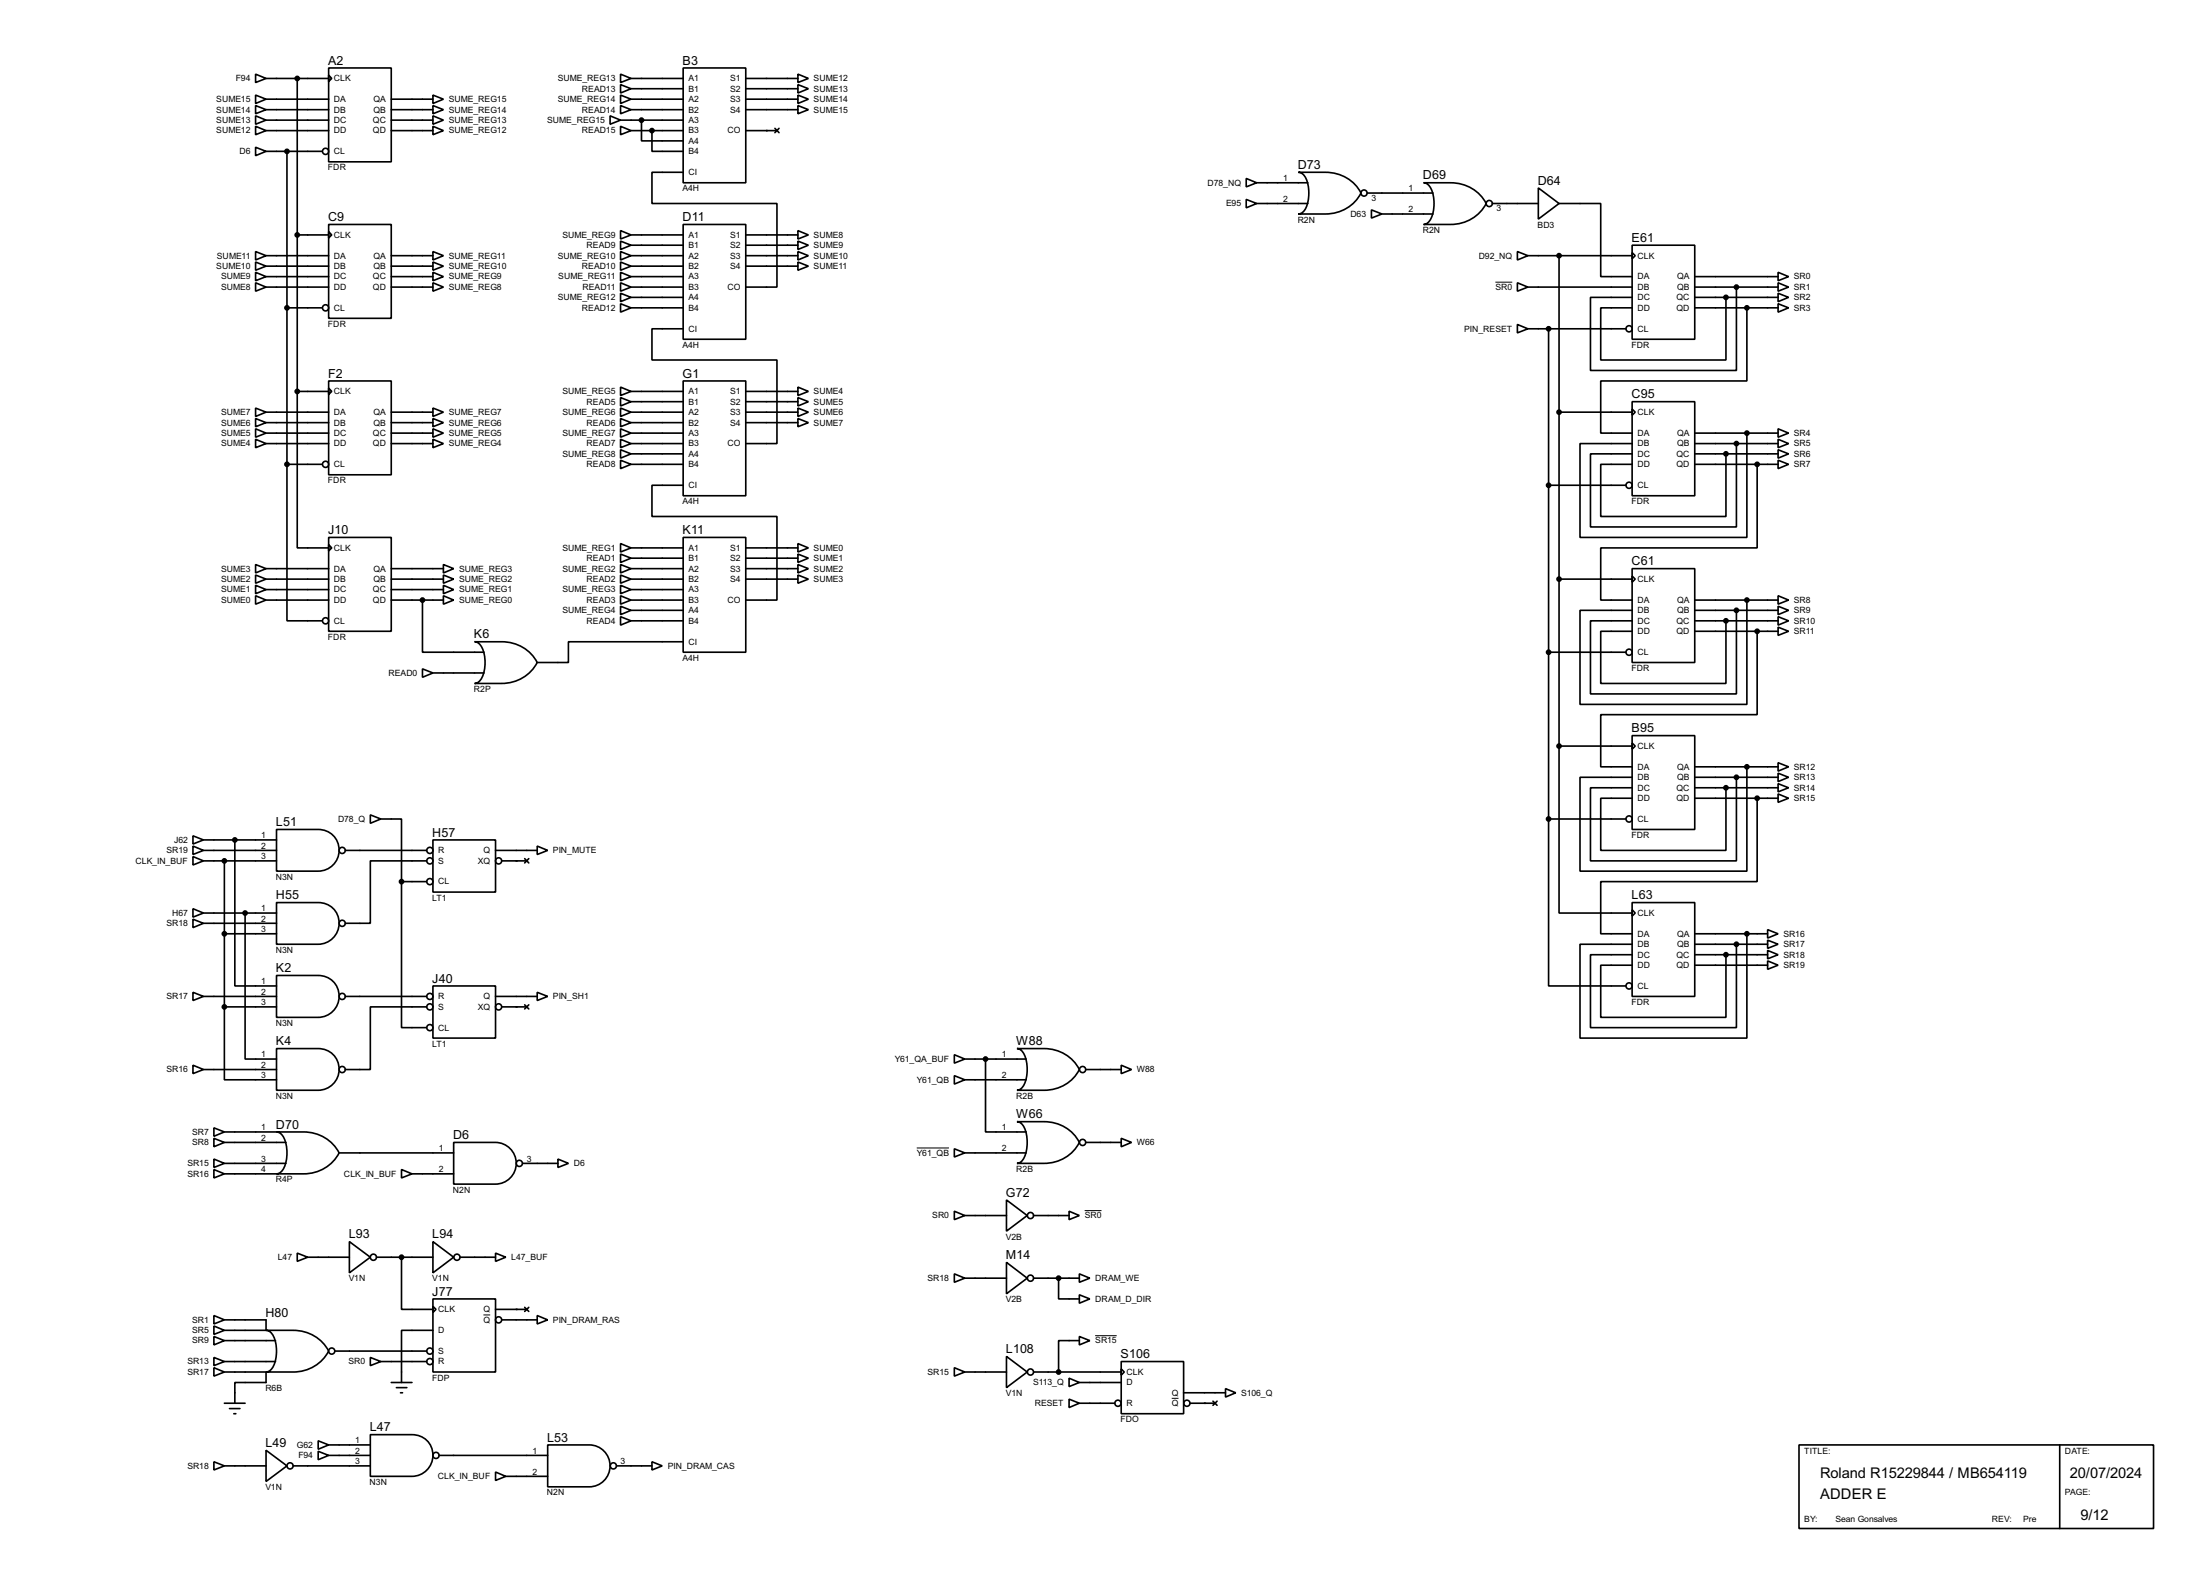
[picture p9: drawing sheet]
<svg xmlns="http://www.w3.org/2000/svg" width="536mm" height="383mm" viewBox="0 0 536 383" stroke-linecap="round" stroke-linejoin="round" font-family="sans-serif">
<g fill="none" stroke="#000" stroke-width=".4">
<path d="M62.3 18.1l2.5 1-2.5 1zM64.8 19.1h15.3M72.4 19.1v76.2M80.1 16.6h15.2v22.8h-15.2zM80.1 18.3l.7 .8-.7 .8zM151.2 18.1l2.5 1-2.5 1zM153.7 19.1h12.7M166.4 16.6h15.3v27.9h-15.3zM181.7 19.1h12.7M194.4 18.1l2.5 1-2.5 1zM62.3 23.2l2.5 1-2.5 1zM62.3 25.7l2.5 1-2.5 1z"/>
<path d="M62.3 28.2l2.5 1.1-2.5 1zM62.3 30.8l2.5 1-2.5 1zM62.3 35.9l2.5 1-2.5 1zM64.8 24.2h15.3M64.8 26.7h15.3M64.8 29.3h15.3M64.8 31.8h15.3M64.8 36.9h13.7M69.9 36.9v76.2M95.3 24.2h10.2M95.3 26.7h10.2M95.3 29.3h10.2"/>
<path d="M95.3 31.8h10.2M105.5 23.2l2.5 1-2.5 1zM105.5 25.7l2.5 1-2.5 1zM105.5 28.2l2.5 1.1-2.5 1zM105.5 30.8l2.5 1-2.5 1zM148.6 28.2l2.6 1.1-2.6 1zM151.2 30.8l2.5 1-2.5 1zM151.2 25.7l2.5 1-2.5 1zM151.2 20.6l2.5 1-2.5 1.1zM151.2 23.2l2.5 1-2.5 1zM151.2 29.3h15.2M153.7 24.2h12.7"/>
<path d="M153.7 26.7h12.7M153.7 31.8h12.7M153.7 21.6h12.7M156.3 29.3v5h10.1M158.8 31.8v5.1h7.6M181.7 24.2h12.7M181.7 26.7h12.7M181.7 31.8h7.6M181.7 21.6h12.7M188.8 31.3l1 1M189.8 31.3l-1 1M194.4 20.6l2.5 1-2.5 1.1z"/>
<path d="M194.4 23.2l2.5 1-2.5 1zM194.4 25.7l2.5 1-2.5 1zM72.4 57.2h7.7M80.1 54.7h15.2v22.8h-15.2zM80.1 56.4l.7 .8-.7 .8zM151.2 58.7l2.5 1-2.5 1.1zM151.2 56.2l2.5 1-2.5 1zM153.7 57.2h12.7M153.7 59.7h12.7M166.4 54.7h15.3v27.9h-15.3zM166.4 42h-7.6v7.6h30.5v20.3h-7.6M181.7 57.2h12.7"/>
<path d="M181.7 59.7h12.7M194.4 56.2l2.5 1-2.5 1zM194.4 58.7l2.5 1-2.5 1.1zM303.6 43.5l2.5 1-2.5 1zM303.6 48.6l2.5 1-2.5 1zM306.1 49.6h12.5M306.1 44.5h12.5M316.3 42h6.6a9.5 9.5 0 0 1 8.6 5 9.5 9.5 0 0 1-8.6 5.1h-6.6a3.2 3.2 0 0 0 2.3-3.1 7.7 7.7 0 0 0-1.3-6.6zM333 47h16.1M334.1 51.1l2.5 1-2.5 1zM336.6 52.1h12.5M346.8 44.5h6.6a9.6 9.6 0 0 1 8.6 5.1 9.6 9.6 0 0 1-8.6 5.1h-6.6a3.2 3.2 0 0 0 2.3-3.2 7.6 7.6 0 0 0-1.3-6.6z"/>
<path d="M363.5 49.6h11.2M374.7 45.8l5.1 3.8-5.1 3.8zM379.8 49.6h10.1v17.8h7.7M397.6 59.7h15.2v22.9h-15.2zM62.3 61.3l2.5 1-2.5 1zM62.3 63.8l2.5 1-2.5 1zM62.3 66.3l2.5 1.1-2.5 1zM62.3 68.9l2.5 1-2.5 1zM64.8 62.3h15.3M64.8 64.8h15.3M64.8 67.4h15.3M64.8 69.9h15.3"/>
<path d="M69.9 75h8.6M95.3 62.3h10.2M95.3 64.8h10.2M95.3 67.4h10.2M95.3 69.9h10.2M105.5 61.3l2.5 1-2.5 1zM105.5 63.8l2.5 1-2.5 1zM105.5 66.3l2.5 1.1-2.5 1zM105.5 68.9l2.5 1-2.5 1zM151.2 74l2.5 1-2.5 1zM151.2 68.9l2.5 1-2.5 1zM151.2 63.8l2.5 1-2.5 1z"/>
<path d="M151.2 71.4l2.5 1-2.5 1.1zM151.2 66.3l2.5 1.1-2.5 1zM151.2 61.3l2.5 1-2.5 1zM153.7 75h12.7M153.7 62.3h12.7M153.7 64.8h12.7M153.7 67.4h12.7M153.7 69.9h12.7M153.7 72.4h12.7M181.7 62.3h12.7M181.7 64.8h12.7M194.4 61.3l2.5 1-2.5 1z"/>
<path d="M194.4 63.8l2.5 1-2.5 1zM369.6 79l2.6 1.1-2.6 1zM369.6 61.3l2.6 1-2.6 1zM369.6 68.9l2.6 1-2.6 1zM372.2 62.3h25.4M372.2 69.9h25.4M379.8 62.3v119.4M397.6 61.5l.7 .8-.7 .7zM412.8 75h20.3M412.8 67.4h20.3M412.8 69.9h20.3M412.8 72.4h20.3"/>
<path d="M420.4 72.4v15.3h-30.5v-12.7h7.7M423 69.9v20.3h-35.6v-17.8h10.2M425.5 75v17.8h-35.6v12.7h7.7M433.1 66.3l2.6 1.1-2.6 1zM433.1 68.9l2.6 1-2.6 1zM433.1 71.4l2.6 1-2.6 1.1zM433.1 74l2.6 1-2.6 1zM62.3 99.4l2.5 1-2.5 1zM72.4 95.3v38.1h7.7M72.4 95.3h7.7M80.1 92.8h15.2v22.8h-15.2zM80.1 94.5l.7 .8-.7 .8z"/>
<path d="M105.5 99.4l2.5 1-2.5 1zM151.2 96.8l2.5 1-2.5 1.1zM151.2 94.3l2.5 1-2.5 1zM151.2 99.4l2.5 1-2.5 1zM153.7 95.3h12.7M153.7 97.8h12.7M166.4 92.8h15.3v27.9h-15.3zM166.4 80.1h-7.6v7.6h30.5v20.3h-7.6M181.7 95.3h12.7M181.7 97.8h12.7M194.4 94.3l2.5 1-2.5 1zM194.4 96.8l2.5 1-2.5 1.1z"/>
<path d="M194.4 99.4l2.5 1-2.5 1zM372.2 80.1h23.8M377.2 80.1v119.3M397.6 97.8h15.2v22.9h-15.2zM397.6 99.6l.7 .8-.7 .7zM62.3 101.9l2.5 1-2.5 1zM62.3 104.4l2.5 1.1-2.5 1zM62.3 107l2.5 1-2.5 1zM64.8 100.4h15.3M64.8 102.9h15.3M64.8 105.5h15.3M64.8 108h15.3"/>
<path d="M69.9 113.1v38.1h8.6M69.9 113.1h8.6M95.3 100.4h10.2M95.3 102.9h10.2M95.3 105.5h10.2M95.3 108h10.2M105.5 101.9l2.5 1-2.5 1zM105.5 104.4l2.5 1.1-2.5 1zM105.5 107l2.5 1-2.5 1zM151.2 112.1l2.5 1-2.5 1zM151.2 107l2.5 1-2.5 1zM151.2 101.9l2.5 1-2.5 1z"/>
<path d="M151.2 104.4l2.5 1.1-2.5 1zM151.2 109.5l2.5 1-2.5 1.1zM153.7 100.4h12.7M153.7 102.9h12.7M153.7 105.5h12.7M153.7 108h12.7M153.7 113.1h12.7M153.7 110.5h12.7M166.4 118.2h-7.6v7.6h30.5v20.3h-7.6M181.7 100.4h12.7M181.7 102.9h12.7M194.4 101.9l2.5 1-2.5 1z"/>
<path d="M377.2 118.2h18.8M379.8 100.4h17.8M412.8 105.5h20.3M412.8 108h20.3M412.8 113.1h20.3M412.8 110.5h20.3M420.4 110.5v15.3h-30.5v-12.7h7.7M423 108v20.3h-35.6v-17.8h10.2M425.5 105.5v25.4h-40.6v-22.9h12.7M428 113.1v20.3h-38.1v12.7h7.7M433.1 109.5l2.6 1-2.6 1.1zM433.1 107l2.6 1-2.6 1z"/>
<path d="M433.1 104.4l2.6 1.1-2.6 1zM433.1 112.1l2.6 1-2.6 1zM62.3 137.5l2.5 1-2.5 1zM64.8 138.5h15.3M80.1 130.9h15.2v22.8h-15.2zM80.1 132.6l.7 .8-.7 .8zM95.3 138.5h12.7M108 137.5l2.5 1-2.5 1zM151.2 134.9l2.5 1-2.5 1.1zM151.2 132.4l2.5 1-2.5 1zM151.2 137.5l2.5 1-2.5 1zM153.7 138.5h12.7"/>
<path d="M153.7 135.9h12.7M153.7 133.4h12.7M166.4 130.9h15.3v27.9h-15.3zM181.7 138.5h12.7M181.7 135.9h12.7M181.7 133.4h12.7M194.4 132.4l2.5 1-2.5 1zM194.4 134.9l2.5 1-2.5 1.1zM194.4 137.5l2.5 1-2.5 1zM397.6 138.5h15.2v22.8h-15.2zM62.3 140l2.5 1-2.5 1zM62.3 142.5l2.5 1.1-2.5 1z"/>
<path d="M62.3 145.1l2.5 1-2.5 1zM64.8 141h15.3M64.8 143.6h15.3M64.8 146.1h15.3M95.3 141h12.7M95.3 143.6h12.7M95.3 146.1h12.7M102.9 146.1v12.7h15M108 140l2.5 1-2.5 1zM108 142.5l2.5 1.1-2.5 1zM108 145.1l2.5 1-2.5 1zM115.6 156.3h6.6a9.6 9.6 0 0 1 8.7 5 9.6 9.6 0 0 1-8.7 5.1h-6.6a3.2 3.2 0 0 0 2.4-3.1 7.6 7.6 0 0 0-1.4-6.6z"/>
<path d="M151.2 150.2l2.5 1-2.5 1zM151.2 145.1l2.5 1-2.5 1zM151.2 140l2.5 1-2.5 1zM151.2 142.5l2.5 1.1-2.5 1zM151.2 147.6l2.5 1-2.5 1.1zM153.7 141h12.7M153.7 143.6h12.7M153.7 146.1h12.7M153.7 151.2h12.7M153.7 148.6h12.7M166.4 156.3h-27.9v5h-7.6M181.7 141h12.7"/>
<path d="M194.4 140l2.5 1-2.5 1zM377.2 158.8h18.8M379.8 141h17.8M397.6 140.3l.7 .7-.7 .8zM412.8 146.1h20.3M412.8 151.2h20.3M412.8 148.6h20.3M412.8 153.7h20.3M420.4 151.2v15.2h-30.5v-12.7h7.7M423 148.6v20.4h-35.6v-17.8h10.2M425.5 146.1v25.4h-40.6v-22.9h12.7M428 153.7v20.3h-38.1v12.7h7.7"/>
<path d="M433.1 145.1l2.6 1-2.6 1zM433.1 147.6l2.6 1-2.6 1.1zM433.1 150.2l2.6 1-2.6 1zM433.1 152.7l2.6 1-2.6 1zM102.9 162.9l2.6 1-2.6 1zM105.5 163.9h12.4M397.6 179.1h15.2v22.9h-15.2zM90.2 198.4l2.6 1-2.6 1.1zM92.8 199.4h5v15.3M377.2 199.4v40.7h18.8M377.2 199.4h18.8M379.8 181.7v40.6h17.8"/>
<path d="M379.8 181.7h17.8M397.6 180.9l.7 .8-.7 .7zM412.8 191.8h20.3M412.8 189.3h20.3M412.8 186.7h20.3M412.8 194.4h20.3M420.4 191.8v15.3h-30.5v-12.7h7.7M423 189.3v20.3h-35.6v-17.8h10.2M425.5 186.7v25.4h-40.6v-22.8h12.7M428 194.4v20.3h-38.1v12.7h7.7M433.1 185.7l2.6 1-2.6 1.1zM433.1 188.3l2.6 1-2.6 1z"/>
<path d="M433.1 190.8l2.6 1-2.6 1zM433.1 193.3l2.6 1.1-2.6 1zM47 206l2.6 1.1-2.6 1zM47 203.5l2.6 1-2.6 1zM47 208.6l2.6 1-2.6 1zM49.6 207.1h17.8M49.6 204.5h17.8M49.6 209.6h17.8M54.7 209.6v35.6M57.2 204.5v35.6h10.2M67.4 219.8h10.1a5.1 5.1 0 0 1 5.1 5 5.1 5.1 0 0 1-5.1 5.1h-10.1zM67.4 202h10.1a5.1 5.1 0 0 1 5.1 5 5.1 5.1 0 0 1-5.1 5.1h-10.1z"/>
<path d="M84.1 207.1h19.8M97.8 214.7v35.5h6.1M97.8 214.7h6.1M103.9 209.6h-13.7v15.2h-6.1M105.5 204.5h15.2v12.7h-15.2zM120.7 207.1h10.2M122.2 209.6h6.1M127.8 209.1l1 1M128.8 209.1l-1 1M130.9 206l2.5 1.1-2.5 1zM397.6 219.8h15.2v22.8h-15.2zM47 223.8l2.6 1-2.6 1.1z"/>
<path d="M47 221.3l2.6 1-2.6 1zM49.6 224.8h17.8M49.6 222.3h17.8M54.7 227.4h12.7M59.7 222.3v35.6h7.7M67.4 237.5h10.1a5.1 5.1 0 0 1 5.1 5.1 5.1 5.1 0 0 1-5.1 5.1h-10.1zM397.6 221.5l.7 .8-.7 .8zM412.8 227.4h17.8M412.8 235h17.8M412.8 232.5h17.8M412.8 229.9h17.8M420.4 232.5v15.2h-30.5v-12.7h7.7"/>
<path d="M423 229.9v20.3h-35.6v-17.7h10.2M425.5 227.4v25.4h-40.6v-22.9h12.7M430.6 234l2.5 1-2.5 1zM430.6 226.4l2.5 1-2.5 1zM430.6 228.9l2.5 1-2.5 1zM430.6 231.4l2.5 1.1-2.5 1zM47 241.6l2.6 1-2.6 1zM47 259.4l2.6 1-2.6 1zM49.6 242.6h17.8M54.7 245.2v17.7h12.7M54.7 245.2h12.7M67.4 255.3h10.1a5.1 5.1 0 0 1 5.1 5.1 5.1 5.1 0 0 1-5.1 5.1h-10.1z"/>
<path d="M84.1 242.6h19.8M103.9 245.2h-13.7v15.2h-6.1M105.5 240.1h15.2v12.7h-15.2zM120.7 242.6h10.2M122.2 245.2h6.1M127.8 244.7l1 1M128.8 244.7l-1 1M130.9 241.6l2.5 1-2.5 1zM232.5 256.8l2.5 1.1-2.5 1zM235 257.9h15M240.1 257.9v17.7h9.9M247.7 255.3h6.6a9.5 9.5 0 0 1 8.6 5.1 9.4 9.4 0 0 1-8.6 5.1h-6.6a3.2 3.2 0 0 0 2.3-3.2 7.9 7.9 0 0 0-1.3-6.6z"/>
<path d="M273.1 259.4l2.5 1-2.5 1zM49.6 260.4h17.8M52.1 277.2l2.6 1-2.6 1zM52.1 274.6l2.6 1-2.6 1.1zM54.7 278.2h15M54.7 275.6h12.7M67.4 275.6h6.6a9.6 9.6 0 0 1 8.6 5.1 9.6 9.6 0 0 1-8.6 5.1h-6.6a3.2 3.2 0 0 0 2.3-3.1 7.7 7.7 0 0 0-1.3-6.7zM110.5 278.2h10.2a5.1 5.1 0 0 1 5.1 5 5.1 5.1 0 0 1-5.1 5.1h-10.2zM232.5 261.9l2.5 1-2.5 1.1zM232.5 279.7l2.5 1-2.5 1zM235 262.9h15M247.7 273.1h6.6a9.4 9.4 0 0 1 8.6 5.1 9.5 9.5 0 0 1-8.6 5.1h-6.6a3.2 3.2 0 0 0 2.3-3.2 7.8 7.8 0 0 0-1.3-6.6z"/>
<path d="M264.5 278.2h8.6M264.5 260.4h8.6M273.1 277.2l2.5 1-2.5 1zM52.1 282.2l2.6 1.1-2.6 1zM52.1 284.8l2.6 1-2.6 1zM54.7 283.3h15M54.7 285.8h12.7M82.6 280.7h27.9M97.8 284.8l2.6 1-2.6 1zM100.4 285.8h10.1M127.3 283.3h8.6M135.9 282.2l2.6 1.1-2.6 1z"/>
<path d="M232.5 294.9l2.5 1.1-2.5 1zM235 280.7h15M235 296h10.2M245.2 292.2l5 3.8-5 3.8zM251.8 296h8.6M260.4 294.9l2.5 1.1-2.5 1zM72.4 305.1l2.6 1-2.6 1zM75 306.1h10.1M85.1 302.3l5.1 3.8-5.1 3.8zM91.7 306.1h13.8M97.8 306.1v12.7h7.7M105.5 316.3h15.2v17.8h-15.2z"/>
<path d="M105.5 318.1l.7 .7-.7 .8zM105.5 302.3l5 3.8-5 3.8zM112.1 306.1h8.6M120.7 305.1l2.5 1-2.5 1zM120.7 318.8h7.6M127.8 318.3l1 1M128.8 318.3l-1 1M232.5 310.2l2.5 1-2.5 1zM235 311.2h10.2M245.2 307.4l5 3.8-5 3.8zM251.8 311.2h11.1M257.9 311.2v5.1h5"/>
<path d="M262.9 310.2l2.6 1-2.6 1zM262.9 315.3l2.6 1-2.6 1zM52.1 320.3l2.6 1.1-2.6 1zM52.1 322.9l2.6 1-2.6 1zM52.1 325.4l2.6 1-2.6 1.1zM52.1 330.5l2.6 1-2.6 1zM52.1 333l2.6 1.1-2.6 1zM54.7 334.1h10.1v2.5h-7.6v5.1M54.7 331.5h12.4M54.7 321.4h10.1v2.5h-10.1M54.7 326.4h12.4M64.8 323.9h6.6a9.6 9.6 0 0 1 8.7 5.1 9.6 9.6 0 0 1-8.7 5.1h-6.6a3.2 3.2 0 0 0 2.4-3.2 7.6 7.6 0 0 0-1.4-6.6z"/>
<path d="M81.6 329h22.3M90.2 330.5l2.6 1-2.6 1zM92.8 331.5h11.1M95.3 336.6h5.1M96.6 337.9h2.5M97.6 339.1h.5M105.5 323.9h-7.7v12.7M122.2 321.4h8.7M130.9 320.3l2.5 1.1-2.5 1zM232.5 333l2.5 1.1-2.5 1zM235 334.1h10.2M245.2 330.3l5 3.8-5 3.8z"/>
<path d="M251.8 334.1h21.3M260.4 335.6l2.5 1-2.5 1zM262.9 325.4l2.6 1-2.6 1.1zM262.9 326.4h-5v7.7M262.9 336.6h10.2M273.1 331.5h15.2v12.7h-15.2zM273.1 333.3l.8 .8-.8 .7zM288.3 339.1h10.2M298.5 338.1l2.5 1-2.5 1.1zM52.1 355.9l2.6 1-2.6 1zM54.7 341.7h5M54.7 356.9h10.1"/>
<path d="M55.9 343h2.6M57 344.2h.5M64.8 353.1l5.1 3.8-5.1 3.8zM71.4 356.9h18.8M77.5 353.4l2.6 1-2.6 1zM77.5 350.8l2.6 1-2.6 1.1zM80.1 354.4h10.1M80.1 351.8h10.1M90.2 349.3h10.2a5.1 5.1 0 0 1 5.1 5.1 5.1 5.1 0 0 1-5.1 5.1h-10.2zM107 354.4h26.4M120.7 358.4l2.5 1.1-2.5 1zM123.2 359.5h10.2"/>
<path d="M133.4 351.8h10.2a5.1 5.1 0 0 1 5 5.1 5.1 5.1 0 0 1-5 5.1h-10.2zM150.2 356.9h8.6M158.8 355.9l2.5 1-2.5 1zM260.4 340.7l2.5 1-2.5 1zM262.9 341.7h8.7M289.9 341.7h6.1M295.5 341.2l1 1M296.5 341.2l-1 1M438.2 351.8h86.4v20.4h-86.4zM501.7 351.8v20.4"/>
<circle cx="79.3" cy="36.9" r=".75"/>
<circle cx="332.2" cy="47" r=".75"/>
<circle cx="362.7" cy="49.6" r=".75"/>
<circle cx="79.3" cy="75" r=".75"/>
<circle cx="396.8" cy="80.1" r=".75"/>
<circle cx="79.3" cy="113.1" r=".75"/>
<circle cx="396.8" cy="118.2" r=".75"/>
<circle cx="79.3" cy="151.2" r=".75"/>
<circle cx="396.8" cy="158.8" r=".75"/>
<circle cx="396.8" cy="199.4" r=".75"/>
<circle cx="83.3" cy="207.1" r=".75"/>
<circle cx="104.7" cy="207.1" r=".75"/>
<circle cx="104.7" cy="214.7" r=".75"/>
<circle cx="104.7" cy="209.6" r=".75"/>
<circle cx="121.4" cy="209.6" r=".75"/>
<circle cx="83.3" cy="224.8" r=".75"/>
<circle cx="83.3" cy="242.6" r=".75"/>
<circle cx="104.7" cy="242.6" r=".75"/>
<circle cx="104.7" cy="245.2" r=".75"/>
<circle cx="104.7" cy="250.2" r=".75"/>
<circle cx="121.4" cy="245.2" r=".75"/>
<circle cx="396.8" cy="240.1" r=".75"/>
<circle cx="83.3" cy="260.4" r=".75"/>
<circle cx="263.7" cy="278.2" r=".75"/>
<circle cx="263.7" cy="260.4" r=".75"/>
<circle cx="126.5" cy="283.3" r=".75"/>
<circle cx="251" cy="296" r=".75"/>
<circle cx="90.9" cy="306.1" r=".75"/>
<circle cx="111.3" cy="306.1" r=".75"/>
<circle cx="251" cy="311.2" r=".75"/>
<circle cx="80.8" cy="329" r=".75"/>
<circle cx="104.7" cy="331.5" r=".75"/>
<circle cx="104.7" cy="329" r=".75"/>
<circle cx="121.4" cy="321.4" r=".75"/>
<circle cx="251" cy="334.1" r=".75"/>
<circle cx="70.6" cy="356.9" r=".75"/>
<circle cx="106.2" cy="354.4" r=".75"/>
<circle cx="149.4" cy="356.9" r=".75"/>
<circle cx="272.3" cy="341.7" r=".75"/>
<circle cx="289.1" cy="341.7" r=".75"/>
</g>
<g fill="#000">
<circle cx="186.7" cy="31.8" r=".2"/>
<circle cx="125.8" cy="209.6" r=".2"/>
<circle cx="125.8" cy="245.2" r=".2"/>
<circle cx="125.8" cy="318.8" r=".2"/>
<circle cx="293.4" cy="341.7" r=".2"/>
</g>
<g fill="#000" stroke="#000" stroke-width=".4">
<circle cx="72.4" cy="19.1" r=".5"/>
<circle cx="69.9" cy="36.9" r=".5"/>
<circle cx="156.2" cy="29.3" r=".5"/>
<circle cx="158.8" cy="31.8" r=".5"/>
<circle cx="72.4" cy="57.2" r=".5"/>
<circle cx="69.9" cy="75" r=".5"/>
<circle cx="379.7" cy="62.3" r=".5"/>
<circle cx="420.4" cy="72.4" r=".5"/>
<circle cx="422.9" cy="69.9" r=".5"/>
<circle cx="425.5" cy="75" r=".5"/>
<circle cx="72.4" cy="95.3" r=".5"/>
<circle cx="377.2" cy="80.1" r=".5"/>
<circle cx="69.9" cy="113.1" r=".5"/>
<circle cx="377.2" cy="118.2" r=".5"/>
<circle cx="379.7" cy="100.4" r=".5"/>
<circle cx="420.4" cy="110.5" r=".5"/>
<circle cx="422.9" cy="108" r=".5"/>
<circle cx="425.5" cy="105.5" r=".5"/>
<circle cx="428" cy="113.1" r=".5"/>
<circle cx="102.9" cy="146.1" r=".5"/>
<circle cx="377.2" cy="158.8" r=".5"/>
<circle cx="379.7" cy="141" r=".5"/>
<circle cx="420.4" cy="151.2" r=".5"/>
<circle cx="422.9" cy="148.6" r=".5"/>
<circle cx="425.5" cy="146.1" r=".5"/>
<circle cx="428" cy="153.7" r=".5"/>
<circle cx="377.2" cy="199.4" r=".5"/>
<circle cx="379.7" cy="181.7" r=".5"/>
<circle cx="420.4" cy="191.8" r=".5"/>
<circle cx="422.9" cy="189.3" r=".5"/>
<circle cx="425.5" cy="186.7" r=".5"/>
<circle cx="428" cy="194.4" r=".5"/>
<circle cx="54.6" cy="209.6" r=".5"/>
<circle cx="57.2" cy="204.5" r=".5"/>
<circle cx="97.8" cy="214.7" r=".5"/>
<circle cx="54.6" cy="227.4" r=".5"/>
<circle cx="59.7" cy="222.3" r=".5"/>
<circle cx="420.4" cy="232.5" r=".5"/>
<circle cx="422.9" cy="229.9" r=".5"/>
<circle cx="425.5" cy="227.4" r=".5"/>
<circle cx="54.6" cy="245.2" r=".5"/>
<circle cx="240" cy="257.9" r=".5"/>
<circle cx="97.8" cy="306.1" r=".5"/>
<circle cx="257.8" cy="311.2" r=".5"/>
<circle cx="257.8" cy="334.1" r=".5"/>
</g>
<path d="M364.3 68.7h4.1M223.3 279.5h7.9M264.2 294.8h4.1M117.8 320.2h1.6M266.8 325.2h5.2M285.4 340.5h1.7" fill="none" stroke="#000" stroke-width=".24"/>
<g font-size="4">
<text x="443.3" y="360">Roland R15229844 / MB654119</text>
<text x="504.2" y="360">20/07/2024</text>
<text x="443.3" y="365.1">ADDER E</text>
<text x="506.8" y="370.1">9/12</text>
</g>
<g font-size="3.4">
<text x="79.9" y="15.7">A2</text>
<text x="166.3" y="15.7">B3</text>
<text x="316.1" y="41.2">D73</text>
<text x="346.6" y="43.7">D69</text>
<text x="374.6" y="45">D64</text>
<text x="79.9" y="53.9">C9</text>
<text x="166.3" y="53.9">D11</text>
<text x="397.4" y="58.9">E61</text>
<text x="79.9" y="92">F2</text>
<text x="166.3" y="92">G1</text>
<text x="397.4" y="97">C95</text>
<text x="79.9" y="130.1">J10</text>
<text x="166.3" y="130.1">K11</text>
<text x="397.4" y="137.6">C61</text>
<text x="115.5" y="155.5">K6</text>
<text x="397.4" y="178.3">B95</text>
<text x="67.2" y="201.2">L51</text>
<text x="105.3" y="203.7">H57</text>
<text x="67.2" y="219">H55</text>
<text x="397.4" y="219">L63</text>
<text x="67.2" y="236.7">K2</text>
<text x="105.3" y="239.3">J40</text>
<text x="67.2" y="254.5">K4</text>
<text x="247.6" y="254.5">W88</text>
<text x="67.2" y="274.8">D70</text>
<text x="247.6" y="272.3">W66</text>
<text x="110.4" y="277.4">D6</text>
<text x="245" y="291.4">G72</text>
<text x="85" y="301.5">L93</text>
<text x="105.3" y="301.5">L94</text>
<text x="245" y="306.6">M14</text>
<text x="105.3" y="315.5">J77</text>
<text x="64.7" y="320.6">H80</text>
<text x="245" y="329.5">L108</text>
<text x="273" y="330.7">S106</text>
<text x="64.7" y="352.3">L49</text>
<text x="90.1" y="348.5">L47</text>
<text x="133.3" y="351">L53</text>
</g>
<g font-size="2.4">
<text x="57.4" y="19.8">F94</text>
<text x="81.3" y="19.8">CLK</text>
<text x="135.8" y="19.8">SUME_REG13</text>
<text x="141.7" y="22.3">READ13</text>
<text x="167.7" y="19.8">A1</text>
<text x="167.7" y="22.3">B1</text>
<text x="177.8" y="22.3">S2</text>
<text x="177.8" y="19.8">S1</text>
<text x="198.2" y="19.8">SUME12</text>
<text x="198.2" y="22.3">SUME13</text>
<text x="52.7" y="24.8">SUME15</text>
<text x="52.7" y="27.4">SUME14</text>
<text x="52.7" y="30">SUME13</text>
<text x="81.3" y="24.8">DA</text>
<text x="81.3" y="27.4">DB</text>
<text x="81.3" y="30">DC</text>
<text x="90.8" y="30">QC</text>
<text x="91" y="24.8">QA</text>
<text x="91" y="27.4">QB</text>
<text x="109.3" y="24.8">SUME_REG15</text>
<text x="109.3" y="27.4">SUME_REG14</text>
<text x="109.3" y="30">SUME_REG13</text>
<text x="133.3" y="30">SUME_REG15</text>
<text x="135.8" y="24.8">SUME_REG14</text>
<text x="141.7" y="27.4">READ14</text>
<text x="167.7" y="24.8">A2</text>
<text x="167.7" y="27.4">B2</text>
<text x="167.7" y="30">A3</text>
<text x="177.8" y="27.4">S4</text>
<text x="177.8" y="24.8">S3</text>
<text x="198.2" y="24.8">SUME14</text>
<text x="198.2" y="27.4">SUME15</text>
<text x="52.7" y="32.5">SUME12</text>
<text x="81.3" y="32.5">DD</text>
<text x="90.8" y="32.5">QD</text>
<text x="109.3" y="32.5">SUME_REG12</text>
<text x="141.7" y="32.5">READ15</text>
<text x="167.7" y="35">A4</text>
<text x="167.7" y="32.5">B3</text>
<text x="177.2" y="32.5">CO</text>
<text x="58.3" y="37.5">D6</text>
<text x="79.9" y="41.5">FDR</text>
<text x="81.3" y="37.5">CL</text>
<text x="167.7" y="37.5">B4</text>
<text x="166.2" y="46.6">A4H</text>
<text x="167.7" y="42.7">CI</text>
<text x="294.1" y="45.2">D78_NQ</text>
<text x="312.6" y="44.1">1</text>
<text x="343.1" y="46.6">1</text>
<text x="298.6" y="50.2">E95</text>
<text x="312.6" y="49.2">2</text>
<text x="328.9" y="52.8">D63</text>
<text x="334.1" y="48.9">3</text>
<text x="343.1" y="51.7">2</text>
<text x="364.5" y="51.5">3</text>
<text x="81.3" y="57.9">CLK</text>
<text x="137" y="57.9">SUME_REG9</text>
<text x="167.7" y="57.9">A1</text>
<text x="177.8" y="57.9">S1</text>
<text x="198.2" y="57.9">SUME8</text>
<text x="316.1" y="54.2">R2N</text>
<text x="346.6" y="56.8">R2N</text>
<text x="374.5" y="55.4">BD3</text>
<text x="52.7" y="65.5">SUME10</text>
<text x="52.8" y="62.9">SUME11</text>
<text x="81.3" y="62.9">DA</text>
<text x="81.3" y="65.5">DB</text>
<text x="91" y="62.9">QA</text>
<text x="91" y="65.5">QB</text>
<text x="109.3" y="62.9">SUME_REG11</text>
<text x="109.3" y="65.5">SUME_REG10</text>
<text x="135.8" y="62.9">SUME_REG10</text>
<text x="141.7" y="65.5">READ10</text>
<text x="142.9" y="60.4">READ9</text>
<text x="167.7" y="62.9">A2</text>
<text x="167.7" y="60.4">B1</text>
<text x="167.7" y="65.5">B2</text>
<text x="177.8" y="65.5">S4</text>
<text x="177.8" y="62.9">S3</text>
<text x="177.8" y="60.4">S2</text>
<text x="198.2" y="60.4">SUME9</text>
<text x="198.2" y="62.9">SUME10</text>
<text x="198.2" y="65.5">SUME11</text>
<text x="360.2" y="62.9">D92_NQ</text>
<text x="398.8" y="62.9">CLK</text>
<text x="53.8" y="68.1">SUME9</text>
<text x="53.8" y="70.6">SUME8</text>
<text x="81.3" y="68.1">DC</text>
<text x="81.3" y="70.6">DD</text>
<text x="90.8" y="68.1">QC</text>
<text x="90.8" y="70.6">QD</text>
<text x="109.3" y="68.1">SUME_REG9</text>
<text x="109.3" y="70.6">SUME_REG8</text>
<text x="136" y="68.1">SUME_REG11</text>
<text x="141.9" y="70.6">READ11</text>
<text x="167.7" y="68.1">A3</text>
<text x="167.7" y="70.6">B3</text>
<text x="177.2" y="70.6">CO</text>
<text x="364.3" y="70.6">SR0</text>
<text x="398.8" y="68.1">DA</text>
<text x="398.8" y="70.6">DB</text>
<text x="408.5" y="68.1">QA</text>
<text x="408.5" y="70.6">QB</text>
<text x="436.9" y="68.1">SR0</text>
<text x="436.9" y="70.6">SR1</text>
<text x="81.3" y="75.6">CL</text>
<text x="135.8" y="73.1">SUME_REG12</text>
<text x="141.7" y="75.6">READ12</text>
<text x="167.7" y="73.1">A4</text>
<text x="167.7" y="75.6">B4</text>
<text x="398.8" y="73.1">DC</text>
<text x="398.8" y="75.6">DD</text>
<text x="408.3" y="73.1">QC</text>
<text x="408.3" y="75.6">QD</text>
<text x="436.9" y="73.1">SR2</text>
<text x="436.9" y="75.6">SR3</text>
<text x="79.9" y="79.6">FDR</text>
<text x="167.7" y="80.8">CI</text>
<text x="356.6" y="80.8">PIN_RESET</text>
<text x="398.8" y="80.8">CL</text>
<text x="166.2" y="84.7">A4H</text>
<text x="397.4" y="84.7">FDR</text>
<text x="81.3" y="96">CLK</text>
<text x="137" y="96">SUME_REG5</text>
<text x="167.7" y="96">A1</text>
<text x="177.8" y="96">S1</text>
<text x="198.2" y="96">SUME4</text>
<text x="53.8" y="101">SUME7</text>
<text x="81.3" y="101">DA</text>
<text x="91" y="101">QA</text>
<text x="109.3" y="101">SUME_REG7</text>
<text x="137" y="101">SUME_REG6</text>
<text x="142.9" y="98.5">READ5</text>
<text x="167.7" y="101">A2</text>
<text x="167.7" y="98.5">B1</text>
<text x="177.8" y="101">S3</text>
<text x="177.8" y="98.5">S2</text>
<text x="198.2" y="98.5">SUME5</text>
<text x="198.2" y="101">SUME6</text>
<text x="398.8" y="101">CLK</text>
<text x="53.8" y="103.6">SUME6</text>
<text x="53.8" y="106.2">SUME5</text>
<text x="81.3" y="103.6">DB</text>
<text x="81.3" y="106.2">DC</text>
<text x="90.8" y="106.2">QC</text>
<text x="91" y="103.6">QB</text>
<text x="109.3" y="103.6">SUME_REG6</text>
<text x="109.3" y="106.2">SUME_REG5</text>
<text x="137" y="106.2">SUME_REG7</text>
<text x="142.9" y="103.6">READ6</text>
<text x="167.7" y="103.6">B2</text>
<text x="167.7" y="106.2">A3</text>
<text x="177.8" y="103.6">S4</text>
<text x="198.2" y="103.6">SUME7</text>
<text x="398.8" y="106.2">DA</text>
<text x="408.5" y="106.2">QA</text>
<text x="436.9" y="106.2">SR4</text>
<text x="53.8" y="108.7">SUME4</text>
<text x="81.3" y="108.7">DD</text>
<text x="81.3" y="113.7">CL</text>
<text x="90.8" y="108.7">QD</text>
<text x="109.3" y="108.7">SUME_REG4</text>
<text x="137" y="111.2">SUME_REG8</text>
<text x="142.9" y="113.7">READ8</text>
<text x="142.9" y="108.7">READ7</text>
<text x="167.7" y="111.2">A4</text>
<text x="167.7" y="108.7">B3</text>
<text x="167.7" y="113.7">B4</text>
<text x="177.2" y="108.7">CO</text>
<text x="398.8" y="108.7">DB</text>
<text x="398.8" y="111.2">DC</text>
<text x="398.8" y="113.7">DD</text>
<text x="408.3" y="111.2">QC</text>
<text x="408.3" y="113.7">QD</text>
<text x="408.5" y="108.7">QB</text>
<text x="436.9" y="111.2">SR6</text>
<text x="436.9" y="108.7">SR5</text>
<text x="436.9" y="113.7">SR7</text>
<text x="79.9" y="117.7">FDR</text>
<text x="167.7" y="118.9">CI</text>
<text x="398.8" y="118.9">CL</text>
<text x="166.2" y="122.8">A4H</text>
<text x="397.4" y="122.8">FDR</text>
<text x="81.3" y="134.1">CLK</text>
<text x="137" y="134.1">SUME_REG1</text>
<text x="142.9" y="136.6">READ1</text>
<text x="167.7" y="134.1">A1</text>
<text x="167.7" y="136.6">B1</text>
<text x="177.8" y="136.6">S2</text>
<text x="177.8" y="134.1">S1</text>
<text x="198.2" y="134.1">SUME0</text>
<text x="198.2" y="136.6">SUME1</text>
<text x="53.8" y="139.2">SUME3</text>
<text x="53.8" y="141.7">SUME2</text>
<text x="81.3" y="139.2">DA</text>
<text x="81.3" y="141.7">DB</text>
<text x="91" y="139.2">QA</text>
<text x="91" y="141.7">QB</text>
<text x="111.8" y="139.2">SUME_REG3</text>
<text x="111.8" y="141.7">SUME_REG2</text>
<text x="137" y="139.2">SUME_REG2</text>
<text x="142.9" y="141.7">READ2</text>
<text x="167.7" y="139.2">A2</text>
<text x="167.7" y="141.7">B2</text>
<text x="177.8" y="141.7">S4</text>
<text x="177.8" y="139.2">S3</text>
<text x="198.2" y="139.2">SUME2</text>
<text x="198.2" y="141.7">SUME3</text>
<text x="398.8" y="141.7">CLK</text>
<text x="53.8" y="144.3">SUME1</text>
<text x="53.8" y="146.8">SUME0</text>
<text x="81.3" y="144.3">DC</text>
<text x="81.3" y="146.8">DD</text>
<text x="90.8" y="144.3">QC</text>
<text x="90.8" y="146.8">QD</text>
<text x="111.8" y="144.3">SUME_REG1</text>
<text x="111.8" y="146.8">SUME_REG0</text>
<text x="137" y="144.3">SUME_REG3</text>
<text x="137" y="149.3">SUME_REG4</text>
<text x="142.9" y="146.8">READ3</text>
<text x="167.7" y="144.3">A3</text>
<text x="167.7" y="149.3">A4</text>
<text x="167.7" y="146.8">B3</text>
<text x="177.2" y="146.8">CO</text>
<text x="398.8" y="146.8">DA</text>
<text x="398.8" y="149.3">DB</text>
<text x="408.5" y="146.8">QA</text>
<text x="408.5" y="149.3">QB</text>
<text x="436.9" y="146.8">SR8</text>
<text x="436.9" y="149.3">SR9</text>
<text x="79.9" y="155.8">FDR</text>
<text x="81.3" y="151.9">CL</text>
<text x="142.9" y="151.9">READ4</text>
<text x="167.7" y="151.9">B4</text>
<text x="398.8" y="151.9">DC</text>
<text x="398.8" y="154.4">DD</text>
<text x="408.3" y="151.9">QC</text>
<text x="408.3" y="154.4">QD</text>
<text x="436.9" y="151.9">SR10</text>
<text x="436.9" y="154.4">SR11</text>
<text x="166.2" y="160.9">A4H</text>
<text x="167.7" y="157">CI</text>
<text x="398.8" y="159.5">CL</text>
<text x="94.6" y="164.6">READ0</text>
<text x="397.4" y="163.4">FDR</text>
<text x="115.4" y="168.5">R2P</text>
<text x="398.8" y="182.4">CLK</text>
<text x="398.8" y="187.4">DA</text>
<text x="398.8" y="190">DB</text>
<text x="408.5" y="187.4">QA</text>
<text x="408.5" y="190">QB</text>
<text x="436.9" y="187.4">SR12</text>
<text x="436.9" y="190">SR13</text>
<text x="398.8" y="192.5">DC</text>
<text x="398.8" y="195.1">DD</text>
<text x="408.3" y="192.5">QC</text>
<text x="408.3" y="195.1">QD</text>
<text x="436.9" y="192.5">SR14</text>
<text x="436.9" y="195.1">SR15</text>
<text x="82.3" y="200.1">D78_Q</text>
<text x="398.8" y="200.1">CL</text>
<text x="40.5" y="207.8">SR19</text>
<text x="42.4" y="205.2">J62</text>
<text x="63.7" y="204.1">1</text>
<text x="63.7" y="206.7">2</text>
<text x="63.7" y="209.2">3</text>
<text x="106.7" y="207.8">R</text>
<text x="117.8" y="207.8">Q</text>
<text x="134.7" y="207.8">PIN_MUTE</text>
<text x="397.4" y="204.1">FDR</text>
<text x="33" y="210.3">CLK_IN_BUF</text>
<text x="67.2" y="214.2">N3N</text>
<text x="106.7" y="210.3">S</text>
<text x="106.7" y="215.4">CL</text>
<text x="116.4" y="210.3">XQ</text>
<text x="63.7" y="221.9">1</text>
<text x="105.3" y="219.3">LT1</text>
<text x="40.5" y="225.5">SR18</text>
<text x="41.9" y="223">H67</text>
<text x="63.7" y="224.4">2</text>
<text x="63.7" y="227">3</text>
<text x="398.8" y="223">CLK</text>
<text x="67.2" y="232">N3N</text>
<text x="398.8" y="228.1">DA</text>
<text x="398.8" y="230.6">DB</text>
<text x="398.8" y="233.2">DC</text>
<text x="408.3" y="233.2">QC</text>
<text x="408.5" y="228.1">QA</text>
<text x="408.5" y="230.6">QB</text>
<text x="434.4" y="228.1">SR16</text>
<text x="434.4" y="230.6">SR17</text>
<text x="434.4" y="233.2">SR18</text>
<text x="63.7" y="239.7">1</text>
<text x="398.8" y="235.7">DD</text>
<text x="408.3" y="235.7">QD</text>
<text x="434.4" y="235.7">SR19</text>
<text x="40.5" y="243.3">SR17</text>
<text x="63.7" y="242.2">2</text>
<text x="63.7" y="244.8">3</text>
<text x="106.7" y="245.9">S</text>
<text x="106.7" y="243.3">R</text>
<text x="116.4" y="245.9">XQ</text>
<text x="117.8" y="243.3">Q</text>
<text x="134.7" y="243.3">PIN_SH1</text>
<text x="397.4" y="244.7">FDR</text>
<text x="398.8" y="240.8">CL</text>
<text x="67.2" y="249.8">N3N</text>
<text x="106.7" y="250.9">CL</text>
<text x="63.7" y="257.5">1</text>
<text x="105.3" y="254.9">LT1</text>
<text x="244" y="257.5">1</text>
<text x="40.5" y="261.1">SR16</text>
<text x="63.7" y="260">2</text>
<text x="63.7" y="262.5">3</text>
<text x="217.9" y="258.6">Y61_QA_BUF</text>
<text x="223.3" y="263.6">Y61_QB</text>
<text x="244" y="262.5">2</text>
<text x="276.9" y="261.1">W88</text>
<text x="67.2" y="267.6">N3N</text>
<text x="247.5" y="267.6">R2B</text>
<text x="63.7" y="275.2">1</text>
<text x="244" y="275.2">1</text>
<text x="46.8" y="278.9">SR8</text>
<text x="46.8" y="276.3">SR7</text>
<text x="63.7" y="277.8">2</text>
<text x="106.9" y="280.3">1</text>
<text x="223.3" y="281.4">Y61_QB</text>
<text x="244" y="280.3">2</text>
<text x="276.9" y="278.9">W66</text>
<text x="45.6" y="284">SR15</text>
<text x="45.6" y="286.5">SR16</text>
<text x="63.7" y="282.9">3</text>
<text x="63.7" y="285.4">4</text>
<text x="67.2" y="287.9">R4P</text>
<text x="83.8" y="286.5">CLK_IN_BUF</text>
<text x="106.9" y="285.4">2</text>
<text x="128.3" y="282.9">3</text>
<text x="139.8" y="284">D6</text>
<text x="247.5" y="285.4">R2B</text>
<text x="110.3" y="290.4">N2N</text>
<text x="227.1" y="296.7">SR0</text>
<text x="264.2" y="296.7">SR0</text>
<text x="245" y="301.9">V2B</text>
<text x="67.7" y="306.8">L47</text>
<text x="124.5" y="306.8">L47_BUF</text>
<text x="225.9" y="311.9">SR18</text>
<text x="266.8" y="311.9">DRAM_WE</text>
<text x="84.9" y="312">V1N</text>
<text x="105.3" y="312">V1N</text>
<text x="245" y="317.1">V2B</text>
<text x="266.8" y="317">DRAM_D_DIR</text>
<text x="46.8" y="322.1">SR1</text>
<text x="106.7" y="319.5">CLK</text>
<text x="117.8" y="319.5">Q</text>
<text x="117.8" y="322.1">Q</text>
<text x="134.7" y="322.1">PIN_DRAM_RAS</text>
<text x="46.8" y="324.6">SR5</text>
<text x="46.8" y="327.1">SR9</text>
<text x="106.7" y="324.6">D</text>
<text x="106.7" y="329.7">S</text>
<text x="266.8" y="327.1">SR15</text>
<text x="45.6" y="332.2">SR13</text>
<text x="45.6" y="334.8">SR17</text>
<text x="84.9" y="332.2">SR0</text>
<text x="106.7" y="332.2">R</text>
<text x="225.9" y="334.8">SR15</text>
<text x="274.4" y="334.8">CLK</text>
<text x="64.6" y="338.7">R6B</text>
<text x="105.3" y="336.2">FDP</text>
<text x="245" y="340">V1N</text>
<text x="251.6" y="337.3">S113_Q</text>
<text x="274.4" y="337.3">D</text>
<text x="285.4" y="339.8">Q</text>
<text x="302.3" y="339.8">S106_Q</text>
<text x="252" y="342.4">RESET</text>
<text x="272.9" y="346.3">FDO</text>
<text x="274.4" y="342.4">R</text>
<text x="285.4" y="342.4">Q</text>
<text x="72.3" y="352.5">G62</text>
<text x="86.5" y="351.4">1</text>
<text x="86.5" y="354">2</text>
<text x="129.7" y="354">1</text>
<text x="439.5" y="354">TITLE:</text>
<text x="503" y="354">DATE:</text>
<text x="45.6" y="357.6">SR18</text>
<text x="72.7" y="355.1">F94</text>
<text x="86.5" y="356.5">3</text>
<text x="129.7" y="359.1">2</text>
<text x="151.2" y="356.5">3</text>
<text x="162.6" y="357.6">PIN_DRAM_CAS</text>
<text x="64.6" y="362.8">V1N</text>
<text x="90" y="361.6">N3N</text>
<text x="106.6" y="360.2">CLK_IN_BUF</text>
<text x="133.2" y="364.1">N2N</text>
<text x="503" y="364.1">PAGE:</text>
<text x="439.5" y="370.4">BY:</text>
<text x="447.1" y="370.4">Sean Gonsalves</text>
<text x="485.2" y="370.4">REV:</text>
<text x="492.8" y="370.4">Pre</text>
</g>
</svg>
